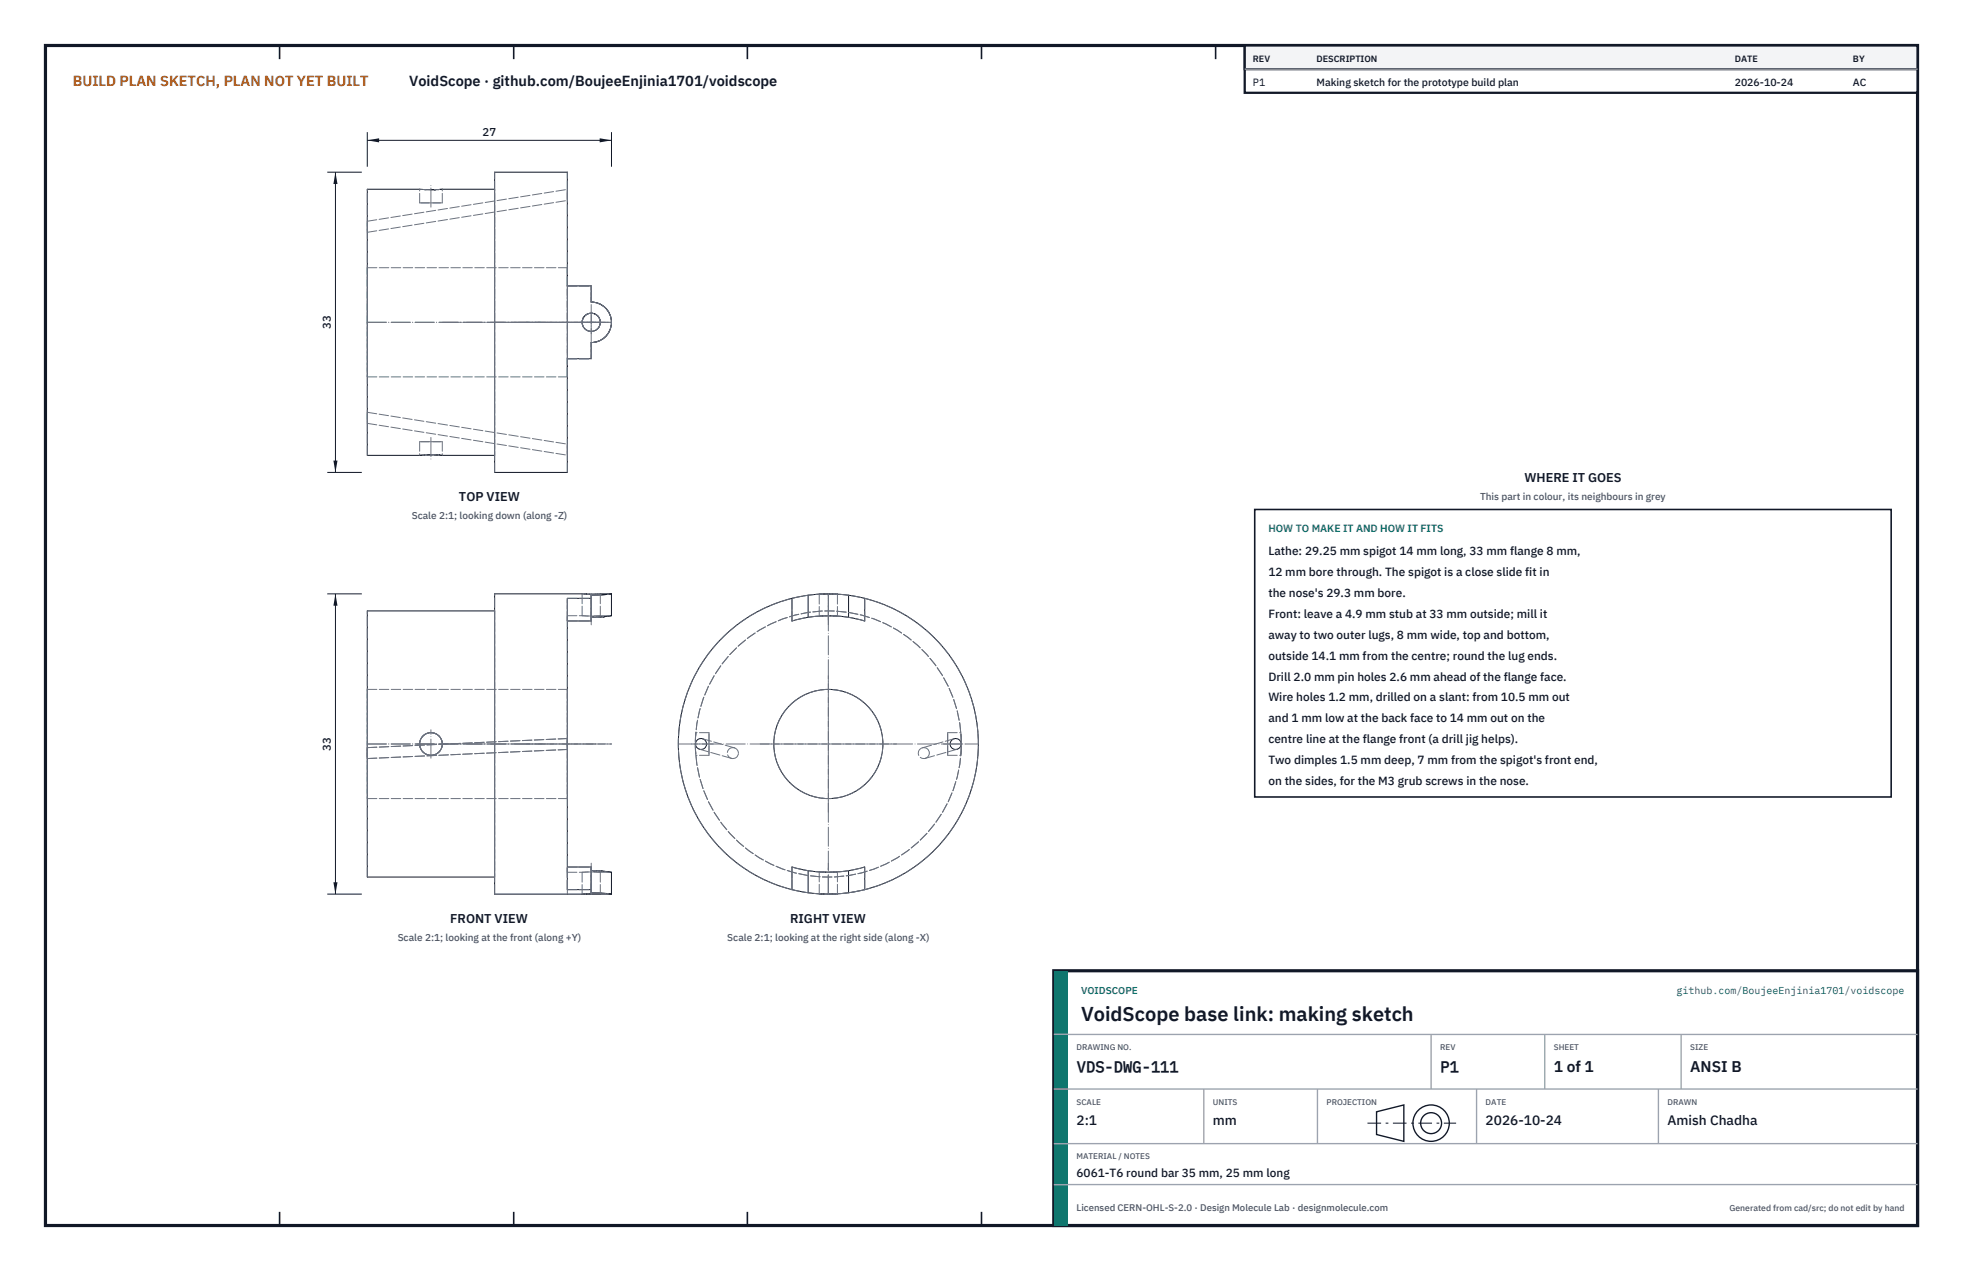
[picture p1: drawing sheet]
<svg xmlns="http://www.w3.org/2000/svg" width="432mm" height="279mm" viewBox="0 0 432 279" stroke-linecap="round" stroke-linejoin="round" font-family="sans-serif">
<path d="M10 10h411.8v259.4h-411.8z" fill="none" stroke="#111827" stroke-width=".7" stroke-linecap="butt"/>
<g fill="none" stroke="#111827" stroke-width=".35">
<path d="M61.5 10v3M113 10v3M164.4 10v3M215.9 10v3M267.4 10v3M318.9 10v3M370.3 10v3M61.5 266.4v3M113 266.4v3M164.4 266.4v3M215.9 266.4v3M267.4 266.4v3"/>
<path d="M318.9 266.4v3M370.3 266.4v3"/>
</g>
<g fill="none" stroke="#111727" stroke-width=".22">
<path d="M108.8 37.9h16v25h5.2v3.5a4.4 4.4 0 0 1 4.5 4.5 4.4 4.4 0 0 1-4.5 4.4v3.6h-5.2v25h-16zM92.9 41.6h.1M93.4 41.7h.4M93.4 41.7h.1M95.6 41.7h-.9M95.6 41.7h.1M95.9 41.7h-.3M96.3 41.7h-.1M96.3 41.7h.1M96.5 41.7h-.2M96.7 41.6h.1M97.3 41.6h-16.5v58.5h11.5"/>
<path d="M97.3 41.6h-.6M97.3 41.6h11.5M129.7 68.9l-1 .5-.5 .7M130 68.9a2 2 0 0 1 2 1.7M132.1 70.9l-.5 1.2M94.7 100h-.8M94.8 100h.1M92.3 100.1h5M92.9 100.1h-.6M93.5 100h-.3M95.5 100h.1M95.6 100h.1"/>
<path d="M95.7 100h.1M95.9 100h.5M96.4 100h.1M96.5 100h.1M96.7 100.1h.6M97.3 100.1h11.5M108.8 134.3h-28v58.5h28M128.5 130.6h.1M128.8 130.6h.1M128.9 130.6h.1M129.5 130.6h.2M130 131.5h-5.2v64.1h5.2"/>
<path d="M130 131.5v5h-5.2M130.2 135.7h-.1M130.3 135.7h.1M130.4 135.7h.1M130.6 135.7h.1M130.9 130.6h.1M131.2 135.7h.1M131.3 135.7h.1M131.4 130.6h-.1M131.4 135.7h.1M131.5 135.7h.1M131.6 135.7h.1"/>
<path d="M131.7 135.7h.1M131.8 135.7h.1M132 135.6h-.1M132.4 135.6h-.2M132.6 135.6h.1M132.7 135.6h.1M133.6 130.7l-1.3 .1M134.5 130.5l-4.5 .4v.6M134.5 130.5l-.5 .1M134.5 130.5h-25.7v66h25.7M134.5 135.3l-4.5 .4M134.5 135.3l-1.8 .3"/>
<path d="M134.5 130.5v4.8M174.2 131.5a33 33 0 0 0-25 32 33 33 0 0 0 25 32.1M174.2 131.5v5l3.6-.8M177.8 130.9l-3.6 .6M177.8 130.9a32.9 32.9 0 0 1 8.9 0M177.8 135.7a28.1 28.1 0 0 1 8.9 0M177.8 130.9v4.8M180.2 135.4h.1M180.4 135.4h-.1M180.7 130.6h-.5M181.1 135.4h-.3M181.1 135.4h-.4"/>
<path d="M181.5 130.6h-.5M181.7 130.6h-.7M181.7 130.6h1.1M181.8 135.4h-.2M182 130.5h.2M182.2 135.3h.1M182.2 130.5l.5 .1M182.2 135.3l.9 .1M182.2 135.3l-.8 .1M182.6 135.4h.2M182.9 130.6h.4h-.2M183.3 135.4h.5"/>
<path d="M183.3 135.4h.2M183.5 130.6h.1M183.7 130.6h.2M183.8 130.6h.1M184 135.4h.1M184.1 130.6h.1M186.7 130.9l3.5 .6M186.7 130.9v4.8M190.2 131.5a33 33 0 0 1 25 32 33 33 0 0 1-25 32.1M190.2 131.5v5l-3.5-.8M95.1 166h-.3M124.8 190.6h5.2v5"/>
<path d="M128.1 196.5h4M128.6 196.5h-.1M128.8 196.5h.1M128.9 196.5h.1M129 196.5h-.1M129.5 196.5h.1M130 195.6v.6l4.5 .3M130 191.4l4.5 .3M130.5 191.4h.1M130.6 191.4h.1M130.7 191.4h.1M130.7 191.4h.2"/>
<path d="M131 191.4h.1M131.7 191.4h.1M131.9 191.5h.1M132 191.5h.1M132.1 196.3h.1M132.1 191.5h.1M132.2 191.5h.2M132.2 191.5h.1M132.2 196.3h.1M132.7 191.5h.3M133 191.6l1.5 .1M133.3 196.4h.1"/>
<path d="M133.3 196.4h.2M133.9 196.5h.6M134.5 191.7v4.8M174.2 195.6l3.6 .6M177.8 196.2a33 33 0 0 0 8.9 0M177.8 191.4a28.2 28.2 0 0 0 8.9 0M177.8 191.4l-3.6-.8v5M177.8 191.4v4.8M180.2 196.5h1M180.2 191.7h.1M180.3 191.7h.1M180.4 191.7h.1"/>
<path d="M180.5 196.5h.3M180.8 191.7h.3M180.9 196.5h.1M181 196.5h.4M181.1 191.7h.2M181.4 191.7h.4M181.5 191.7h.2M182.7 196.5h-.5M182.9 191.7h-.2M183.1 191.7h-.9M183.3 196.5h-.4M183.5 191.7h-.2"/>
<path d="M183.6 196.5h-.1M183.6 191.7h-.4M183.7 196.5h.2h-2M184 191.7h.1M184.1 191.7h-.2M184.2 196.5h-.1M186.7 191.4l3.5-.8v5M186.7 191.4v4.8M190.2 195.6l-3.5 .6"/>
<circle cx="130.1" cy="70.9" r="2"/>
<circle cx="94.8" cy="163.5" r="2.49"/>
<circle cx="154.2" cy="163.5" r="1.21"/>
<circle cx="182.2" cy="163.5" r="12"/>
<circle cx="210.2" cy="163.6" r="1.21"/>
</g>
<g fill="none" stroke="#6a7180" stroke-width=".22" stroke-dasharray="2.1 .5">
<path d="M80.8 58.9v24M80.8 48.6l44-7M80.8 48.6v2.5M80.8 51.1v-2.5M80.8 58.9h44M80.8 51.1l44-7M92.3 44.6h2.5M92.3 44.6v-3M92.9 41.6h-.6M93.4 41.7l-.4-.1M93.4 41.7h.1M93.5 41.7h.1"/>
<path d="M94.7 41.7h-.9M94.8 44.6h2.5M95.6 41.7h.1M96.2 41.7h-.3M96.2 41.7h.1M96.3 41.7h.1M96.7 41.6l-.2 .1M96.7 41.6h.1M97.3 44.6h-5M97.3 44.6v-3M108.8 41.6v58.5M124.8 41.6v2.5"/>
<path d="M124.8 44.1v-2.5M80.8 70.9v-29.3M80.8 70.9v-12M108.8 70.9h16M108.8 70.9v-33M108.8 70.9v-29.3M124.8 70.9v-8M124.8 62.9h5.2M124.8 78.9h5.2M124.8 62.9v-25M124.8 78.9v-16M124.8 62.9v16"/>
<path d="M124.8 70.9v-12M128.2 70.1a2 2 0 0 0 .9 2.5 2 2 0 0 0 2.5-.5M130 68.9h-.3M130 66.4v-3.5M130 66.4a4.4 4.4 0 0 1 4.5 4.5 4.4 4.4 0 0 1-4.5 4.4M130 78.9v-3.6M130 75.3v3.6M130 75.3a4.4 4.4 0 0 0 4.5-4.4 4.4 4.4 0 0 0-4.5-4.5M130 62.9v3.5M132.1 70.9a2 2 0 0 0-2.9-1.8 2 2 0 0 0-.3 3.4 2 2 0 0 0 3.1-1.3l.1-.3M132.1 70.9l-.1-.3M80.8 90.6l44 7"/>
<path d="M80.8 90.6v2.5M80.8 93.1v-2.5M80.8 82.9v-12M80.8 93.1l44 7M80.8 82.9h44M92.3 97.1h2.5M92.3 97.1v3M94.7 100h.1M94.8 97.1h2.5M94.8 100h.1M94.9 100h.1M94.9 100h.6"/>
<path d="M97.3 97.1h-5M97.3 97.1v3M124.8 97.6v2.5M124.8 82.9v-12M80.8 100.1v-29.2M92.9 100.1l.3-.1M93.5 100h.4M95.6 100h.1M95.7 100h.1M95.7 100h.2M96.4 100h.1M96.5 100h.1"/>
<path d="M96.5 100l.2 .1M108.8 103.9v-33M108.8 100.1v-29.2M124.8 103.9v-25M124.8 100.1v-2.5M108.8 134.3v58.5M124.8 131.5h5.2M124.8 136.5v-5M124.8 136.5v-1.2M124.8 135.3v1.2M124.8 136.5h5.2M124.8 135.3h3.3"/>
<path d="M128.1 135.3h4M128.1 135.3v-4.8M128.5 130.6l-.4-.1M128.8 130.6h-.2M128.8 130.6h.1M128.9 130.6h-.1M128.9 130.6h.1M129.5 130.6h-.5M130 131.5v-.6M130 135.7v-4.8M130 135.7v.8M130 136.5v-5"/>
<path d="M130 136.5v-.8M130.1 135.7h-.1M130.3 135.7h-.1M130.3 135.7h.1M130.4 135.7h-.1M130.4 135.7h.1M130.6 135.7h-.2M130.9 130.6h-1.2M131.2 135.7h-.6M131.2 135.7h.1M131.3 135.7h-.1M131.3 135.7h.1"/>
<path d="M131.3 130.6h-.4M131.4 135.7h-.1M131.4 135.7h.1M131.5 135.7h-.1M131.5 135.7h.1M131.6 135.7h-.1M131.7 135.7h-.1M131.7 135.7h.1M131.8 135.7h-.1M131.8 135.7h.1M131.9 135.6l-.1 .1M132.1 130.5l-.7 .1"/>
<path d="M132.1 135.3v-4.8M132.1 135.3h-4M132.1 135.3h2.4M132.2 135.6h-.2M132.3 130.8l-2.3 .1M132.6 135.6h-.2M132.7 135.6h-.1M132.7 135.6h.1M133.6 135.5h.1M134 130.6l-.4 .1M174.2 136.5v-5M180.2 135.4h.1"/>
<path d="M180.2 135.4v-4.8M180.4 135.4h.3M180.6 130.6h-.4M180.6 130.6h.4M180.8 135.4h-.6M181 130.6h-.3M181.1 135.4h.3M181.5 130.6l.5-.1M181.6 135.4h-.5M181.7 130.6h.1M182.2 130.5h.1M182.2 135.3l-.4 .1"/>
<path d="M182.6 135.4l-.4-.1M182.7 130.6h.2M183.1 135.4h.2M183.1 130.6h-.3M183.3 135.4h-.5M183.3 130.6h.2M183.5 135.4h.5M183.6 130.6h.1M183.8 130.6h-.4M183.9 130.6h.2M184 135.4h-.2M184 135.4h.2"/>
<path d="M184.1 130.6h-.2M184.2 135.4h-.1M184.2 135.4v-4.8M190.2 136.5v-5M190.2 136.5a28.2 28.2 0 0 0-16 0M80.8 151.5v24M80.8 151.5h44M124.8 151.5v24M80.8 165.6v-1.3M80.8 164.3v2.5M80.8 166.8v-1.2M80.8 175.5h44"/>
<path d="M80.8 175.5v-24M80.8 165.5v-1.2M80.8 166.8v-1.3M80.8 166.8l44-2M80.8 164.3l44-2M94.8 161.1a2.49 2.49 0 0 1 2.2 3.6 2.49 2.49 0 0 1-4.2 .3 2.49 2.49 0 0 1 1.6-3.9h.4M95.1 166a2.49 2.49 0 0 0 1.7-3.9 2.49 2.49 0 0 0-4.2 .3 2.49 2.49 0 0 0 2.2 3.6M124.8 163.6v-1.3M124.8 162.3v2.5M124.8 164.8v-1.2M124.8 175.5v-24M124.8 163.5v-1.2"/>
<path d="M124.8 164.8v-1.3M153.1 166v-4.9M153.1 161.1v4.9M156 166h-2.9M156 166v-4.9M156 161.1v4.9M156 161.1h-2.9M160.9 166.7a1.2 1.2 0 0 0 1.5-1.1M160.9 166.7l-7-2M161.5 164.4a1.2 1.2 0 0 0-1.5 .8 1.2 1.2 0 0 0 .9 1.5M161.5 164.4l-7-2M162.4 165.6a1.21 1.21 0 0 0-.9-1.2"/>
<path d="M202.9 164.4a1.2 1.2 0 0 0-.9 1.5 1.2 1.2 0 0 0 1.5 .8M202.9 164.4l7-2M203.5 166.7a1.22 1.22 0 0 0 .9-1.2M203.5 166.7l7-2M204.4 165.5a1.2 1.2 0 0 0-1.5-1.1M208.5 161.1h2.9M208.5 161.1v4.9M208.5 166v-4.9M208.5 166h2.9M211.4 161.1v4.9M211.4 166v-4.9M80.8 192.8v-58.5"/>
<path d="M108.8 196.5v-66M108.8 192.8v-58.5M124.8 196.5v-.9M124.8 195.6h5.2M124.8 195.6v-64.1M124.8 190.6h5.2M124.8 195.6v-5M124.8 190.6v1.1M124.8 191.7v-1.1M124.8 191.7h3.3M128.1 191.7h4M128.1 196.5v-4.8"/>
<path d="M128.5 196.5h-.4M128.8 196.5h-.2M128.8 196.5h.1M128.9 196.5h-.1M128.9 196.5h.1M129.5 196.5h-.5M130 196.2v-.6M130 196.2l2.1 .1M130 195.6v-5M130 191.4v-.8M130 196.2v-4.8M130 191.4h.5"/>
<path d="M130 190.6v.8M130.5 191.4h.1M130.6 191.4h.1M130.7 191.4h.1M130.9 191.4h.1M131 191.4h.1M131.1 191.4h.6M131.7 191.4l.2 .1M132 191.5h.1M132.1 196.5h-2.5M132.1 191.7h-4M132.1 196.5v-4.8"/>
<path d="M132.1 191.7h2.4M132.1 191.5h.1M132.2 191.5h.1M132.2 196.3h.1M132.2 196.3l1.1 .1M132.4 191.5h.3M133 191.5v.1M133.2 191.6h.1M133.3 196.4h.1M133.5 196.4l.4 .1M133.6 191.6h.1M174.2 195.6v-5"/>
<path d="M174.2 190.6a28.2 28.2 0 0 0 16 0M180.2 191.7h.1M180.2 196.5v-4.8M180.4 191.7h.1M180.4 191.7h.7M180.5 196.5h-.3M180.8 191.7h-.5M180.9 196.5h-.1M181 196.5h.1M181.2 196.5h1M181.3 191.7h.1M181.5 191.7h-.4"/>
<path d="M181.8 191.7h.4M181.9 196.5h-.5M182.2 196.5a33 33 0 0 0 8-.9M182.7 196.5h.2M182.7 191.7h-1M183.1 191.7h.2M183.2 191.7h-.3M183.3 196.5h.2M183.5 191.7h.5M183.6 196.5h.1M183.9 196.5h.2M183.9 191.7h-.3"/>
<path d="M184 191.7h.2M184.1 196.5h-.2M184.2 191.7h-.1M184.2 196.5v-4.8M190.2 195.6v-5"/>
<circle cx="94.8" cy="163.5" r="2.49"/>
<circle cx="182.2" cy="163.5" r="33"/>
<circle cx="182.2" cy="163.5" r="29.3"/>
<circle cx="182.2" cy="163.5" r="12"/>
</g>
<g fill="none" stroke="#6a7180" stroke-width=".22" stroke-dasharray="4.2 .5 0 .5">
<path d="M94.8 45.5v-4.8M80.8 70.9h38.4M80.8 70.9h50.2M97.4 70.9h37.1M115.7 70.9h18.8M124.5 70.9h10M127.5 70.9h5.1M130 76.4v-11.1M130 73.4v-5M94.8 96.2v4.8M130 137.4v-6.9M130 136.3v-5.8"/>
<path d="M182.2 137.4v-6.9M182.2 136.3v-5.8M80.8 163.5h38.4M80.8 163.5h50.2M91.7 163.5h6.2M94.8 166.7v-6.3M97.4 163.5h37.1M115.7 163.5h18.8M149.2 163.5h66M156.9 163.5h-4.9M167.2 163.5h30M182.2 178.5v-30"/>
<path d="M207.5 163.5h4.9M130 196.5v-5.7M130 196.5v-6.7M182.2 196.5v-5.7M182.2 196.5v-6.7M182.2 196.5v-66"/>
</g>
<path d="M80.8 29.1v7.6M80.8 30.9h53.7M134.5 29.1v7.6" fill="none" stroke="#111827" stroke-width=".22"/>
<path d="M80.8 30.9l2.6-.5v.9zM131.9 30.4v.9l2.6-.4z" fill="#111827"/>
<path d="M72 37.9h7.6M73.8 37.9v66M72 103.9h7.6" fill="none" stroke="#111827" stroke-width=".22"/>
<path d="M73.8 37.9l-.5 2.6h.9zM73.3 101.3h.9l-.4 2.6z" fill="#111827"/>
<path d="M72 130.5h7.6M73.8 130.5v66M72 196.5h7.6" fill="none" stroke="#111827" stroke-width=".22"/>
<path d="M73.8 130.5l-.5 2.7h.9zM73.3 193.9h.9l-.4 2.6z" fill="#111827"/>
<path d="M276 112h140v63.2h-140z" fill="#fff" stroke="#111827" stroke-width=".35"/>
<path d="M273.8 10h148v10.4h-148z" fill="#fff" stroke="#111827" stroke-width=".5"/>
<path d="M273.8 10h148v5.2h-148z" fill="#f3f4f6" stroke="#111827" stroke-width=".5"/>
<path d="M273.8 15.2h148" fill="none" stroke="#9ca3af" stroke-width=".3"/>
<path d="M231.8 213.4h190v56h-190z" fill="#fff" stroke="#111827" stroke-width=".7" stroke-linecap="butt"/>
<path d="M231.8 213.4h3v56h-3z" fill="#0f766e"/>
<path d="M231.8 227.4h190M231.8 239.4h190M264.8 239.4v12M289.8 239.4v12M314.8 227.4v12M324.8 239.4v12M339.8 227.4v12M364.8 239.4v12M369.8 227.4v12M231.8 251.4h190M231.8 260.4h190" fill="none" stroke="#9ca3af" stroke-width=".3"/>
<g fill="none" stroke="#111827" stroke-width=".3">
<path d="M302.8 244.4l6-1.5v8l-6-1.5z"/>
<circle cx="314.8" cy="246.9" r="4"/>
<circle cx="314.8" cy="246.9" r="2.3"/>
</g>
<path d="M300.8 246.9h19.5" fill="none" stroke="#111827" stroke-width=".22" stroke-dasharray="3 1 .6 1" stroke-linecap="butt"/>
<text font-size="4.4" fill="#111827" x="237.8" y="224.4">VoidScope base link: making sketch</text>
<g font-size="3.4" fill="#111827">
<text x="236.8" y="235.6">VDS-DWG-111</text>
<text x="316.8" y="235.6">P1</text>
<text x="341.8" y="235.6">1 of 1</text>
<text x="371.8" y="235.6">ANSI B</text>
</g>
<text font-size="3.2" fill="#b45309" x="16" y="19">BUILD PLAN SKETCH, PLAN NOT YET BUILT</text>
<text font-size="3.2" fill="#111827" x="90" y="19">VoidScope · github.com/BoujeeEnjinia1701/voidscope</text>
<g font-size="3" fill="#111827">
<text x="236.8" y="247.2">2:1</text>
<text x="266.8" y="247.2">mm</text>
<text x="326.8" y="247.2">2026-10-24</text>
<text x="366.8" y="247.2">Amish Chadha</text>
</g>
<g font-size="2.8" fill="#111827">
<text x="335.3" y="106">WHERE IT GOES</text>
<text x="101" y="110.2">TOP VIEW</text>
<text x="99" y="202.9">FRONT VIEW</text>
<text x="173.8" y="202.9">RIGHT VIEW</text>
</g>
<g font-size="2.6" fill="#111827">
<text x="279" y="122">Lathe: 29.25 mm spigot 14 mm long, 33 mm flange 8 mm,</text>
<text x="279" y="126.6">12 mm bore through. The spigot is a close slide fit in</text>
<text x="279" y="131.2">the nose's 29.3 mm bore.</text>
<text x="279" y="135.8">Front: leave a 4.9 mm stub at 33 mm outside; mill it</text>
<text x="279" y="140.4">away to two outer lugs, 8 mm wide, top and bottom,</text>
<text x="279" y="145">outside 14.1 mm from the centre; round the lug ends.</text>
<text x="279" y="149.6">Drill 2.0 mm pin holes 2.6 mm ahead of the flange face.</text>
<text x="279" y="154.2">Wire holes 1.2 mm, drilled on a slant: from 10.5 mm out</text>
<text x="279" y="158.8">and 1 mm low at the back face to 14 mm out on the</text>
<text x="279" y="163.4">centre line at the flange front (a drill jig helps).</text>
<text x="279" y="168">Two dimples 1.5 mm deep, 7 mm from the spigot's front end,</text>
<text x="279" y="172.6">on the sides, for the M3 grub screws in the nose.</text>
<text x="236.8" y="258.8">6061-T6 round bar 35 mm, 25 mm long</text>
</g>
<g font-size="2.5" fill="#111827">
<text x="106.2" y="29.8">27</text>
<text x="72.8" y="72.3" transform="rotate(-90 72.8 72.3)">33</text>
<text x="72.8" y="165" transform="rotate(-90 72.8 165)">33</text>
</g>
<g font-size="2.3" fill="#111827">
<text x="275.6" y="18.8">P1</text>
<text x="289.6" y="18.8">Making sketch for the prototype build plan</text>
<text x="381.6" y="18.8">2026-10-24</text>
<text x="407.6" y="18.8">AC</text>
</g>
<text font-size="2.3" fill="#0f766e" x="279" y="117">HOW TO MAKE IT AND HOW IT FITS</text>
<g font-size="2.2" fill="#4b5563">
<text x="325.6" y="110">This part in colour, its neighbours in grey</text>
<text x="90.6" y="114.2">Scale 2:1; looking down (along -Z)</text>
<text x="87.5" y="206.9">Scale 2:1; looking at the front (along +Y)</text>
<text x="160" y="206.9">Scale 2:1; looking at the right side (along -X)</text>
</g>
<g font-size="2.2" fill="#0f766e">
<text x="237.8" y="218.4">VOIDSCOPE</text>
<text x="368.8" y="218.4">github.com/BoujeeEnjinia1701/voidscope</text>
</g>
<text font-size="2.1" fill="#4b5563" x="236.8" y="266.2">Licensed CERN-OHL-S-2.0 · Design Molecule Lab · designmolecule.com</text>
<g font-size="2" fill="#111827">
<text x="275.6" y="13.6">REV</text>
<text x="289.6" y="13.6">DESCRIPTION</text>
<text x="381.6" y="13.6">DATE</text>
<text x="407.6" y="13.6">BY</text>
</g>
<text font-size="1.9" fill="#4b5563" x="380.4" y="266.2">Generated from cad/src; do not edit by hand</text>
<g font-size="1.8" fill="#4b5563">
<text x="236.8" y="230.8">DRAWING NO.</text>
<text x="316.8" y="230.8">REV</text>
<text x="341.8" y="230.8">SHEET</text>
<text x="371.8" y="230.8">SIZE</text>
<text x="236.8" y="242.8">SCALE</text>
<text x="266.8" y="242.8">UNITS</text>
<text x="291.8" y="242.8">PROJECTION</text>
<text x="326.8" y="242.8">DATE</text>
<text x="366.8" y="242.8">DRAWN</text>
<text x="236.8" y="254.8">MATERIAL / NOTES</text>
</g>
</svg>
